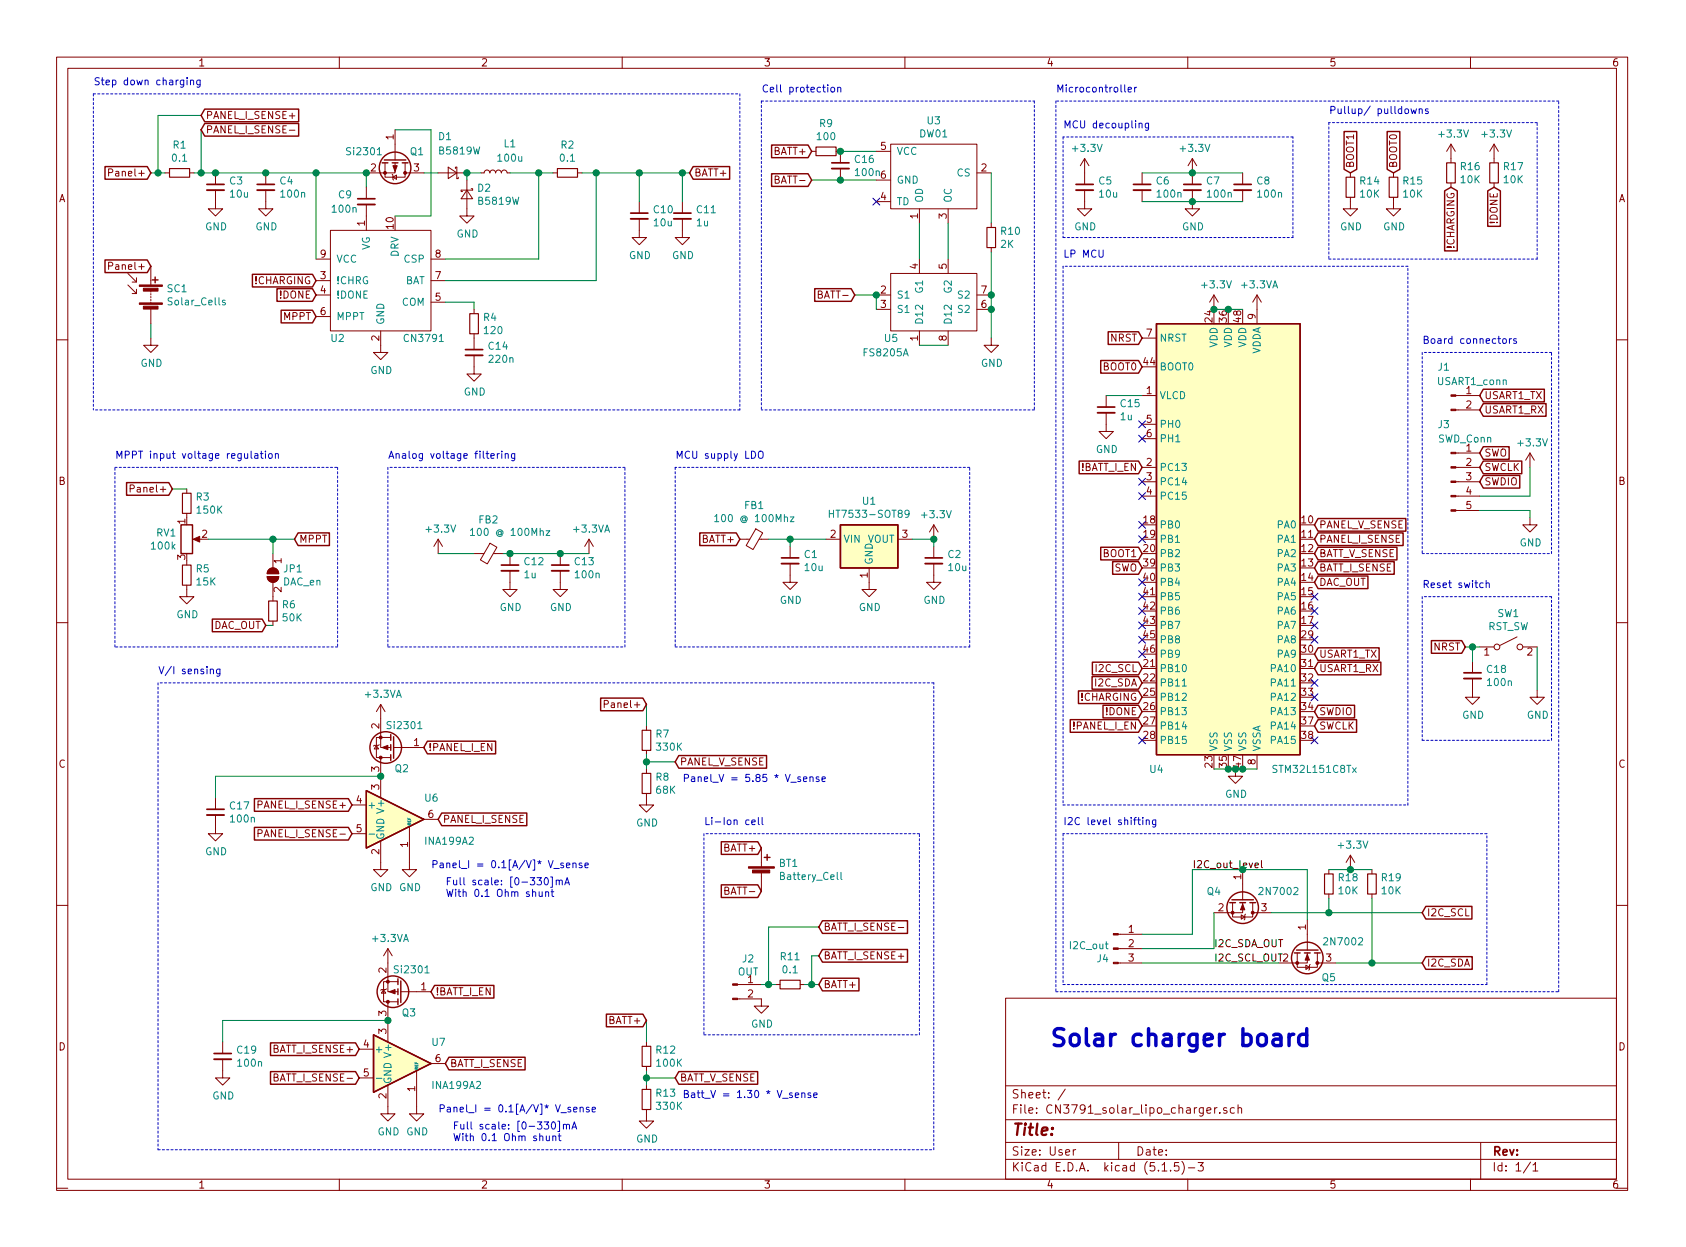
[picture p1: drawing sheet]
<svg xmlns="http://www.w3.org/2000/svg" width="298mm" height="220mm" viewBox="0 0 298 220" stroke-linecap="round" stroke-linejoin="round" font-family="sans-serif">
<g fill="none" stroke="#840000" stroke-width=".18">
<path d="M10 10.1h277.8v200.4h-277.8zM12 12.1h273.8v196.4h-273.8zM60 10.1v2M110 10.1v2M160 10.1v2M210 10.1v2M260 10.1v2M19.2 30.5h.6l.1-.2v-.3l-.2-.1h-.5v1.2M29.2 30.6h.8M33.5 30.6h.8M38.1 33.6v3.3h1.3l-1.3 1.3-1.3-1.3h1.3M38.1 30.6v2"/>
<path d="M47 33.6v3.3h1.3l-1.3 1.3-1.3-1.3h1.3M47 30.6v2M51.2 23h.9M64.8 33.1v2M64.8 36.2v4.5M68.1 28.8v2.5h3.5v-2.5M69.3 30.8l.2 .2v.7l.1 .1M69.5 31.3l.6-.3v.7zM69.8 28.8v1.8h-5M69.8 23v5.3M71.6 30.6h3.3M77.5 30.6h5"/>
<path d="M79.2 29.6l1.6 1-1.6 1zM80.5 29.8v-.2h.3v2h.2v-.3M82.5 33.6l1.1 1.5h-2.1zM82.5 31.8v6.4h1.3l-1.3 1.3-1.2-1.3h1.2M83.3 33.4h.3v.2h-2.1v.3h.3M85.1 30.6h.5l.1-.4 .3-.1 .4 .1 .2 .4 .1-.4 .3-.1 .5 .1 .1 .4 .2-.4 .2-.1 .5 .1 .1 .4 .2-.4 .3-.1 .4 .1 .2 .4h.5M97.8 30.6h.8M102.1 30.6h.8M113 38.7v3.3h1.3l-1.3 1.3-1.2-1.3h1.2M113 35.7v2M120.6 38.7v3.3h1.3l-1.3 1.3-1.2-1.3h1.2M120.6 35.7v2"/>
<path d="M143.5 26.8h.8M147.8 26.8h.8v2M148.6 29.8v2M154.9 26.8h2.6M154.9 35.7h2.6M154.9 31.8h2.6M157.5 25.5h15.2v11.4h-15.2zM162.6 36.9v2.6M167.6 36.9v2.6M172.7 30.6h2.6M175.3 39.5v.7M191.8 33.6v3.3h1.2l-1.2 1.3-1.3-1.3h1.3"/>
<path d="M191.8 28l-.8 1.3M191.8 28v4.6M191.8 28l.7 1.3M201.9 30.6v2M201.9 33.6v2.1M210.8 33.6v3.3h1.3l-1.3 1.3-1.3-1.3h1.3M210.8 28l-.7 1.3M210.8 28v4.6M210.8 28l.8 1.3M219.7 30.6v2M219.7 33.6v2.1M238.8 34.9v2h1.2l-1.2 1.3-1.3-1.3h1.3"/>
<path d="M238.8 30.6v.7M246.4 34.9v2h1.2l-1.2 1.3-1.3-1.3h1.3M246.4 30.6v.7M256.5 25.5v3.3M256.5 32.3v.8M256.5 25.5l-.7 1.3M256.5 25.5l.8 1.3M264.2 25.5v3.3M264.2 32.3v.8M264.2 25.5l-.8 1.3M264.2 25.5l.7 1.3M19.2 47h.6l.1-.2v-.3l-.2-.1h-.5v1.2"/>
<path d="M22.6 50.4l1.5 1.5M22.6 48.4l1.5 1.5M24.1 51.1v.8h-.7M24.1 49.1v.8h-.7M26.7 59.8v1.3h1.2l-1.2 1.2-1.3-1.2h1.3M26.7 47.1v3.3M26.7 51.4v.3M26.7 51.9v.3M26.7 52.4v.3M26.7 52.9v.3M26.7 53.4v.3M26.7 54.7v2.5"/>
<path d="M55.9 49.6h2.5M55.9 52.2h2.5M55.9 56h2.5M55.9 45.8h2.5M58.4 40.7h17.8v17.8h-17.8zM67.3 58.5v3.8h1.3l-1.3 1.3-1.3-1.3h1.3M76.2 49.6h2.5M76.2 53.4h2.5M76.2 45.8h2.5M83.8 54.7v.8M83.8 59v2.8M154.9 52.2h2.6"/>
<path d="M154.9 54.7h2.6M157.5 48.4h15.2v10.1h-15.2zM162.6 45.8v2.6M162.6 58.5v2.6M167.6 45.8v2.6M167.6 58.5v2.6M172.7 52.2h2.6M172.7 54.7h2.6M175.3 59.8v1.3h1.2l-1.2 1.2-1.3-1.2h1.3M175.3 43.8v.7M201.9 59.8h2.6M214.6 52.2l-.7 1.2"/>
<path d="M214.6 52.2v2.5M214.6 52.2l.8 1.2M222.2 52.2l-.7 1.2M222.2 52.2v5M222.2 52.2l.8 1.2M10 60.1h2M83.8 62.8v3.3h1.3l-1.3 1.3-1.3-1.3h1.3M195.6 73v3.3h1.2l-1.2 1.3-1.3-1.3h1.3M195.6 69.9v2.1M201.9 69.9h2.6M201.9 75h2.6M201.9 77.6h2.6"/>
<path d="M257.4 72.5h4.2M257.4 69.9h4.2M285.8 60.1h2M23 86.4l.6-.1 .1-.1v-.3l-.2-.2h-.5v1.3M33 86.5v.7M33 90.8v.7M33 99.2v.7M34.5 95.3h1.1M48.3 97.9v2.5M77.5 95.3l-.8 1.3M77.5 95.3v2.6M77.5 95.3l.7 1.3"/>
<path d="M83.8 97.9h1.8M86.6 96.1l1.3 .7-1.7 2.9-1.3-.7zM87.2 97.9h1.7M90.2 97.9v2M99.1 97.9v2M104.1 95.3l-.7 1.3M104.1 95.3v2.6M104.1 95.3l.8 1.3M130.8 95.3h1.8M133.6 93.5l1.2 .7-1.7 3-1.2-.7zM134.2 95.3h1.7M139.7 99.7v3.3h1.3l-1.3 1.2-1.3-1.2h1.3"/>
<path d="M139.7 96.6v2M146 95.3h2.6M158.7 95.3h2.6M165.1 99.7v3.3h1.3l-1.3 1.2-1.3-1.2h1.3M165.1 92.8v2.5M165.1 96.6v2M165.1 92.8l-.8 1.3M165.1 92.8l.8 1.3M201.9 87.7h2.6M201.9 85.2h2.6M201.9 82.6h2.6M257.4 90.3h4.2"/>
<path d="M257.4 87.7h4.2M257.4 85.2h4.2M257.4 82.6h4.2M257.4 80.1h4.2M270.5 91.5v1.3h1.3l-1.3 1.3-1.3-1.3h1.3M270.5 80.1l-.8 1.3M270.5 80.1v2.5M270.5 80.1l.8 1.3M10 110.1h2M33 103.5v2h1.3l-1.3 1.3-1.3-1.3h1.3M47.2 101.9h2.1a1.02 1.02 0 0 1-1 1.1 1.02 1.02 0 0 1-1.1-1.1zM47.5 100.8a1.02 1.02 0 0 1 1.1-.3 1.02 1.02 0 0 1 .7 .9h-2.1z"/>
<path d="M48.3 103v3.3M48.3 109.8v.8M90.2 100.9v3.3h1.2l-1.2 1.3-1.3-1.3h1.3M99.1 100.9v3.3h1.2l-1.2 1.3-1.3-1.3h1.3M153.7 100.4v3.8h1.2l-1.2 1.3-1.3-1.3h1.3M260.3 120v3.3h1.3l-1.3 1.3-1.2-1.3h1.2M260.3 116.9v2.1M261.6 114.4h2.6M268.2 112.6l-3 1.5M269.2 114.4h2.6M285.8 110.1h2M66.5 131.8l.4 .6h-.7z"/>
<path d="M67.1 131.7l-.2 .1h-.7l-.2 .1M67.3 124.6v7.6h1.8M67.3 133.9v7.2M67.3 124.6l-.8 1.2M67.3 124.6l.8 1.2M69.1 130.4h-2.6v3.5h2.6M69.6 132.2h5.3M106.8 124.5l.6-.1 .2-.1-.1-.3-.2-.2h-.5v1.3M114.3 128.4v.7M114.3 132.7v.7M114.3 136v.7M218.4 136v1.3h1.3l-1.3 1.2-1.2-1.2h1.2"/>
<path d="M222.2 133.4v2.6M271.8 122v1.3h1.2l-1.2 1.3-1.3-1.3h1.3M38.1 144.1v3.3h1.3l-1.3 1.3-1.3-1.3h1.3M38.1 141.1v2M45.6 147.4l.7-.1v-.5l-.2-.1h-.5v1.3M62.2 142.3h2.6M62.2 147.4h2.6M67.3 148.7v5.1h1.3l-1.3 1.2-1.3-1.2h1.3M72.4 146.1v7.7h1.3l-1.3 1.2-1.3-1.2h1.3M74.9 144.9h2.6M114.3 140.3v2h1.3l-1.3 1.3-1.3-1.3h1.3M134.6 150v3.3"/>
<path d="M134.6 154.3v3.3M217.9 159.6v2.5h3.6v-2.5M219.7 159.6v1.8h-5.1M219.7 153.8v5.3M234.9 153.8v.7M234.9 158.1v.7M238.8 151.2v2.6M238.8 151.2l-.8 1.3M238.8 151.2l.7 1.3M242.6 153.8v.7M242.6 158.1v.7M10 160.1h2"/>
<path d="M67.8 175l.4 .6h-.8zM68.3 174.8l-.1 .2h-.8l-.1 .1M68.6 167.7v7.7h1.8M68.6 177.1v7.1M68.6 167.7l-.8 1.3M68.6 167.7l.7 1.3M70.4 173.6h-2.6v3.5h2.6M70.9 175.4h5.3M130.4 176.6h4.2v1.3h1.3l-1.3 1.3-1.3-1.3h1.3M130.4 174.1h4.2M137.2 174.1h.7M141.5 174.1h.7"/>
<path d="M158.8 164h1M177.8 176.5h108v32h-108zM197.7 170.3h4.2M197.7 167.7h4.2M197.7 165.2h4.2M219.5 161.8l.6 .3-.6 .4zM220.2 161.6l-.1 .2v.7l-.1 .2M221.5 161.4h3.3M229.4 168.5v2.5h3.5v-2.5M230.9 170.7l.6 .3-.6 .4zM231.1 168.5v1.8h-5M231.1 162.7v5.3"/>
<path d="M231.6 170.5l-.1 .2v.7l-.1 .1M232.9 170.3h3.3M285.8 160.1h2M39.4 187.3v3.3h1.2l-1.2 1.3-1.3-1.3h1.3M39.4 184.2v2.1M63.5 185.5h2.5M63.5 190.6h2.5M68.6 191.9v5h1.2l-1.2 1.3-1.3-1.3h1.3M73.7 189.3v7.6h1.2l-1.2 1.3-1.3-1.3h1.3M76.2 188.1h2.5M114.3 196.2v2h1.3l-1.3 1.3-1.3-1.3h1.3M114.3 184.2v.8"/>
<path d="M114.3 188.6v.7M114.3 191.9v.7M177.8 198h108M177.8 192h108M188.3 192.6l-1.2 1.9M213.4 196.4l.7-.2-.1-.3-.4-.1-.2 .3 .1 .7h.5M214.8 195.8v1M215.2 195.8l-.3 .1-.1 .2M215.7 196.7v.1M216.9 195.9l-.4-.1-.2 .3 .1 .2 .5 .1v.4h-.6M218.2 195.9l-.4-.1-.3 .3 .1 .6 .2 .1h.4M218.9 196l.2-.2 .4 .1v.9"/>
<path d="M218.9 195.3v1.5M10 210.1h2M60 208.5v2M110 208.5v2M160 208.5v2M177.8 205h108M177.8 202h108M189.8 203.3v1M190.2 203.3l-.4 .2M197.8 202v3M205.5 207h.8M207 206.9v.1"/>
<path d="M208.4 205.6h-.7l-.1 .7 .2-.2 .5 .1 .2 .2-.1 .5-.2 .1-.6-.1M209 205.3a1.71 1.71 0 0 1 0 2.3M210 208.5v2M210.1 206.5h1.2M211.8 205.6h1l-.6 .5 .5 .2v.6l-.2 .1-.7-.1M260 208.5v2M261.8 202v6.5M270.6 205.5l-1.3 1.9M271 206l.5-.4v1.4M271 207h.9M285.8 210.1h2"/>
<circle cx="264.7" cy="114.4" r=".51"/>
<circle cx="268.7" cy="114.4" r=".51"/>
</g>
<g fill="none" stroke="#840000" stroke-width=".33">
<path d="M36.6 33.6h3M45.5 33.6h3M63.2 36.2h3.1M111.5 38.7h3.1M119.1 38.7h3.1M147.1 29.8h3M190.2 33.6h3.1M200.4 33.6h3.1M209.3 33.6h3M218.2 33.6h3M82.3 62.8h3M194.1 73h3"/>
<path d="M138.2 99.7h3M163.6 99.7h3M88.6 100.9h3.1M97.5 100.9h3.1M258.8 120h3.1M36.6 144.1h3M37.8 187.3h3.1"/>
</g>
<g fill="none" stroke="#840000" stroke-width=".3">
<path d="M36.6 32.6h3M45.5 32.6h3M63.2 35.1h3.1M111.5 37.7h3.1M119.1 37.7h3.1M147.1 28.8h3M190.2 32.6h3.1M200.4 32.6h3.1M209.3 32.6h3M218.2 32.6h3M82.3 61.8h3M194.1 72h3"/>
<path d="M88.6 99.9h3.1M97.5 99.9h3.1M138.2 98.6h3M163.6 98.6h3M258.8 119h3.1M36.6 143.1h3M37.8 186.3h3.1"/>
</g>
<g fill="none" stroke="#840000" stroke-width=".2">
<path d="M30 29.8h3.5v1.5h-3.5zM98.6 29.8h3.5v1.5h-3.5zM144.3 26h3.5v1.5h-3.5zM238 31.3h1.5v3.6h-1.5zM245.6 31.3h1.5v3.6h-1.5zM255.8 28.8h1.5v3.5h-1.5zM263.4 28.8h1.5v3.5h-1.5zM83.1 55.5h1.5v3.5h-1.5zM174.5 40.2h1.5v3.6h-1.5zM32.3 99.9h1.5v3.6h-1.5zM32.3 87.2h1.5v3.6h-1.5zM47.5 106.3h1.5v3.5h-1.5z"/>
<path d="M113.5 129.1h1.6v3.6h-1.6zM113.5 136.7h1.6v3.6h-1.6zM234.2 154.5h1.5v3.6h-1.5zM241.8 154.5h1.5v3.6h-1.5zM137.9 173.3h3.6v1.5h-3.6zM113.5 185h1.6v3.6h-1.6zM113.5 192.6h1.6v3.6h-1.6z"/>
</g>
<g fill="#840000" stroke="#840000" stroke-width=".18">
<path d="M47.5 100.8a1.02 1.02 0 0 1 1.1-.3 1.02 1.02 0 0 1 .7 .9h-2.1z"/>
<path d="M47.2 101.9h2.1a1.02 1.02 0 0 1-1 1.1 1.02 1.02 0 0 1-1.1-1.1z"/>
<path d="M256.5 90.1h.9v.3h-.9z"/>
<path d="M256.5 87.6h.9v.2h-.9z"/>
<path d="M256.5 85.1h.9v.2h-.9z"/>
<path d="M256.5 82.5h.9v.3h-.9z"/>
<path d="M256.5 80h.9v.2h-.9z"/>
<path d="M256.5 72.4h.9v.2h-.9z"/>
<path d="M256.5 69.8h.9v.3h-.9z"/>
<path d="M68.8 175.4l1-.4v.7z"/>
<path d="M67.6 132.2l1-.4v.8z"/>
<path d="M129.5 176.5h.9v.2h-.9z"/>
<path d="M129.5 174h.9v.2h-.9z"/>
<path d="M196.8 170.1h.9v.3h-.9z"/>
<path d="M196.8 167.6h.9v.3h-.9z"/>
<path d="M196.8 165.1h.9v.2h-.9z"/>
<path d="M219.7 159.9l.4 1h-.8z"/>
<path d="M231.1 168.7l.4 1.1h-.7z"/>
<path d="M34.2 95.3l1.1-.5v1z"/>
<path d="M69.5 29.3h.7l-.4 1z"/>
<path d="M24.6 53.6h4.1v.2h-4.1z"/>
<path d="M24.6 50.4h4.1v.2h-4.1z"/>
<path d="M25.3 54.1h2.6v.5h-2.6z"/>
<path d="M25.3 51h2.6v.5h-2.6z"/>
<path d="M132.3 153.3h4.6v.2h-4.6z"/>
<path d="M133 153.8h3.1v.5h-3.1z"/>
<circle cx="68.6" cy="173.6" r=".25"/>
<circle cx="68.6" cy="177.1" r=".25"/>
<circle cx="67.3" cy="130.4" r=".25"/>
<circle cx="67.3" cy="133.9" r=".25"/>
<circle cx="217.9" cy="161.4" r=".25"/>
<circle cx="221.5" cy="161.4" r=".25"/>
<circle cx="229.4" cy="170.3" r=".25"/>
<circle cx="232.9" cy="170.3" r=".25"/>
<circle cx="68.1" cy="30.6" r=".25"/>
<circle cx="71.6" cy="30.6" r=".25"/>
</g>
<g fill="none" stroke="#008484" stroke-width=".18">
<path d="M66.7 27.4h.7M39.8 53.1h-.3l-.2 .2 .1 .1 .4 .2v.3h-.5M83.2 93.8l.3-.4v1.3M83.2 94.7h.7M96.5 93.8h.7l-.7 .9h.7M126.4 91.3l.3-.3v1.2M126.4 92.2h.7M139.7 91.4h.7l-.7 .8h.7M146.6 90.2v1.3M146.6 90.8h.8M160.7 90.8l-.2 .2-.4-.1-.1-.1v-.3l.2-.3h.3l.2 .3a.97 .97 0 0 1-.2 .9l-.4 .1M73.9 128.8h.7"/>
<path d="M209 121.3h.8M65.3 147.5h.9M148.7 154.2v1.1l.2 .2M75.1 172h.8M66.5 190.7h1"/>
</g>
<g fill="none" stroke="#840000" stroke-width=".25">
<path d="M36.2 19.3h16.6v2.2h-16.6l-.6-1.1zM18.6 29.5h7.4l.7 1.1-.7 1.1h-7.4zM36.2 21.8h16.6v2.3h-16.6l-.6-1.1zM67.6 28.8h1M67.9 28.3h3.9M69.3 28.8h1.1M71.1 28.8h1M122.6 29.5h6.4v2.2h-6.4l-.7-1.1zM136.4 30.7h6.5l.6 1.1-.6 1.2h-6.5zM136.4 25.6h6.5l.6 1.2-.6 1.1h-6.5zM237.6 23.3h2.3v6.6l-1.1 .7-1.2-.7zM245.3 23.3h2.2v6.6l-1.1 .7-1.1-.7z"/>
<path d="M255.4 33.7l1.1-.6 1.2 .6v10.7h-2.3zM263 33.7l1.2-.6 1.1 .6v6.3h-2.3zM18.6 46h7.4l.7 1.1-.7 1.1h-7.4zM26.9 49.5h1M27.4 49v1M44.6 48.5h10.6l.7 1.1-.7 1.1h-10.6zM49 51h6.2l.7 1.2-.7 1.1h-6.2zM49.7 54.9h5.5l.7 1.1-.7 1.1h-5.5zM144 51h6.5l.6 1.2-.6 1.1h-6.5zM195.9 58.7h5.4l.6 1.1-.6 1.1h-5.4zM204.5 57.2h25.4v76.2h-25.4zM194.6 63.7h6.7l.6 1.2-.6 1.1h-6.7z"/>
<path d="M262.3 79h4.5v2.2h-4.5l-.7-1.1zM262.3 68.8h10.7v2.3h-10.7l-.7-1.2zM262.3 71.4h11.1v2.2h-11.1l-.7-1.1zM22.4 85.3h7.4l.7 1.2-.7 1.1h-7.4zM32 92.8h2v5.1h-2zM52.7 94.2h5.5v2.3h-5.5l-.6-1.2zM123.7 94.2h6.5l.6 1.1-.6 1.2h-6.5zM148.6 92.8h10.1v7.6h-10.1zM190.8 81.5h10.5l.6 1.1-.6 1.2h-10.5zM194.6 96.8h6.7l.6 1.1-.6 1.1h-6.7zM196.7 99.3h4.6l.6 1.1-.6 1.1h-4.6zM233 91.7h15.6v2.2h-15.6l-.6-1.1z"/>
<path d="M233 94.2h15.1v2.3h-15.1l-.6-1.2zM233 96.8h14v2.2h-14l-.6-1.1zM233 99.3h13.5v2.2h-13.5l-.6-1.1zM262.3 84.1h6.4v2.2h-6.4l-.7-1.1zM262.3 81.5h6.8v2.3h-6.8l-.7-1.2zM37.5 109.5h8.9l.6 1.1-.6 1.1h-8.9zM193.1 119.6h8.2l.6 1.1-.6 1.2h-8.2zM193.1 117.1h8.2l.6 1.1-.6 1.1h-8.2zM233 101.8h8.9v2.3h-8.9l-.6-1.1zM233 117.1h11.1v2.2h-11.1l-.6-1.1zM233 114.5h10.8v2.3h-10.8l-.6-1.1zM253.1 113.3h5.3l.7 1.1-.7 1.1h-5.3z"/>
<path d="M64.8 139.8l10.1 5.1-10.1 5.1zM69.1 129.9v1M69.1 131.7v1M69.1 133.4v1.1M69.6 130.3v3.8M75.6 131.1h12v2.2h-12l-.7-1.1zM106.2 123.4h7.5l.6 1.2-.6 1.1h-7.5zM120 133.6h15.5v2.2h-15.5l-.6-1.1zM189.2 127.2h12.1l.6 1.2-.6 1.1h-12.1zM190.7 122.2h10.6l.6 1.1-.6 1.1h-10.6zM195 124.7h6.3l.6 1.1-.6 1.1h-6.3zM233 124.7h6.5v2.2h-6.5l-.6-1.1z"/>
<path d="M233 127.2h6.9v2.3h-6.9l-.6-1.1zM45 141.2h16.6l.6 1.1-.6 1.1h-16.6zM45 146.3h16.6l.6 1.1-.6 1.1h-16.6zM78.1 143.8h15v2.2h-15l-.6-1.1zM127.5 156.5h6.5l.6 1.1-.6 1.1h-6.5zM127.5 148.8h6.5l.6 1.2-.6 1.1h-6.5zM135.1 151.6h1M135.6 151.1v1M217.4 159.6h1M217.8 159.1h3.8M219.2 159.6h1M221 159.6h1"/>
<path d="M70.4 173.1v1M70.4 174.8v1.1M70.4 176.6v1M70.9 173.4v3.9M76.8 174.2h10.5v2.3h-10.5l-.6-1.1zM107.2 179.3h6.5l.6 1.1-.6 1.1h-6.5zM145.4 162.8h15.1v2.2h-15.1l-.6-1.1zM145.4 167.9h15.1v2.2h-15.1l-.6-1.1zM145.4 173h6.5v2.2h-6.5l-.6-1.1zM228.9 168.5h1M229.2 168h3.8M230.6 168.5h1"/>
<path d="M232.4 168.5h1M252.1 169.2h8.2v2.2h-8.2l-.6-1.1zM252.1 160.3h8.1v2.2h-8.1l-.6-1.1zM47.8 184.4h15.1l.6 1.1-.6 1.1h-15.1zM47.8 189.5h15.1l.6 1.1-.6 1.1h-15.1zM66 183l10.2 5.1-10.2 5zM79.4 186.9h13.4v2.3h-13.4l-.7-1.1zM120 189.5h14v2.2h-14l-.6-1.1z"/>
<circle cx="69.8" cy="29.7" r="2.79"/>
<circle cx="68.2" cy="132.2" r="2.79"/>
<circle cx="69.5" cy="175.3" r="2.79"/>
<circle cx="219.7" cy="160.5" r="2.79"/>
<circle cx="231.1" cy="169.4" r="2.79"/>
</g>
<g fill="#ffffc2" stroke="#ffffc2" stroke-width=".18">
<path d="M64.8 139.8l10.1 5.1-10.1 5.1z"/>
<path d="M66 183l10.2 5.1-10.2 5z"/>
<path d="M204.5 57.2h25.4v76.2h-25.4z"/>
<path d="M148.6 92.8h10.1v7.6h-10.1z"/>
</g>
<g fill="none" stroke="#0000c2" stroke-width=".18" stroke-dasharray=".4 .4">
<path d="M16.5 16.6v55.9M16.5 16.6h114.3M130.8 16.6v55.9M134.6 17.9h48.3M134.6 17.9v54.6M182.9 17.9v54.6M186.7 17.9v157.5M275.6 17.9h-88.9M188 24.2v17.8M228.6 24.2h-40.6M234.9 21.7v24.1M271.8 21.7h-36.9"/>
<path d="M188 42h40.6M188 47.1v95.2M228.6 42v-17.8M234.9 45.8h36.9M248.9 47.1h-60.9M271.8 45.8v-24.1M130.8 72.5h-114.3M182.9 72.5h-48.3M251.5 62.3v35.6M274.3 62.3h-22.8M20.3 82.6h39.4M59.7 82.6v31.8"/>
<path d="M68.6 82.6v31.8M110.5 82.6h-41.9M119.4 82.6v31.8M171.4 82.6h-52M251.5 97.9h22.8M274.3 97.9v-35.6M20.3 114.4v-31.8M59.7 114.4h-39.4M68.6 114.4h41.9M110.5 114.4v-31.8M119.4 114.4h52M171.4 114.4v-31.8"/>
<path d="M251.5 105.5v25.4M274.3 105.5h-22.8M27.9 120.7v82.6M165.1 120.7h-137.2M251.5 130.9h22.8M274.3 130.9v-25.4M124.5 147.4v35.6M162.6 147.4h-38.1M188 147.4v26.7M188 142.3h60.9M248.9 142.3v-95.2M262.9 147.4h-74.9"/>
<path d="M186.7 175.4h88.9M188 174.1h74.9M262.9 174.1v-26.7M275.6 175.4v-157.5M124.5 183h38.1M162.6 183v-35.6M27.9 203.3h137.2M165.1 203.3v-82.6"/>
</g>
<g fill="none" stroke="#008400" stroke-width=".18">
<path d="M26.7 30.6h2.5M34.3 30.6h30.5v2.5M35.6 20.4h-7.7v10.2M35.6 23v7.6M55.9 30.6v15.2M69.8 23h6.4v15.2h-6.4M74.9 30.6h2.6M85.1 30.6h-2.6v1.2M90.2 30.6h7.6M95.2 30.6v15.2h-16.5M102.9 30.6h19M105.4 30.6v19h-26.7"/>
<path d="M113 30.6v5.1M120.6 30.6v5.1M143.5 31.8h11.4M148.6 26.8h6.3M162.6 39.5v6.3M167.6 39.5v6.3M175.3 30.6v8.9M201.9 30.6h17.8M201.9 35.7h17.8M26.7 57.2v2.6M78.7 53.4h5.1v1.3M151.1 52.2h3.8v2.5"/>
<path d="M175.3 44.5v15.3M214.6 54.7h5.1M162.6 61.1h5M195.6 69.9h6.3M30.5 86.5h2.5M36.8 95.3h15.3M48.3 95.3v2.6M77.5 97.9h6.3M88.9 97.9h15.2M135.9 95.3h10.1M139.7 95.3v1.3M161.3 95.3h3.8v1.3"/>
<path d="M261.6 90.3h8.9v1.2M270.5 82.6v5.1h-8.9M47 110.6h1.3M259.1 114.4h2.5M260.3 114.4v2.5M271.8 114.4v7.6M67.3 137.3h-29.2v3.8M114.3 124.6v3.8M114.3 133.4v2.6M114.3 134.7h5.1M214.6 136h3.8M219.7 136h2.5"/>
<path d="M234.9 153.8h7.7M234.9 158.8v2.6M242.6 158.8v11.5M134.6 174.1h2.6M142.2 174.1h2.6M144.8 163.9h-8.9v10.2M144.8 169h-1.3v5.1M201.9 170.3h24.2M214.6 161.4v6.3h-12.7M224.8 161.4h26.7M231.1 162.7v-8.9h-20.3v11.4h-8.9M236.2 170.3h15.3"/>
<path d="M68.6 180.4h-29.2v3.8M114.3 180.4v3.8M114.3 189.3v2.6M114.3 190.6h5.1"/>
</g>
<path d="M221.9 153l.6-.1-.1-.3h-.3l-.2 .2v.6h.5M223 152.2v1.1l.2 .1" fill="none" stroke="#000" stroke-width=".18"/>
<g fill="none" stroke="#0000c2" stroke-width=".18">
<path d="M33.1 13.7v.2M33.1 14.2v.8M33.7 14.3l.2-.1h.3v.8M33.7 14.2v.8M35.4 14.2l-.1 1.1-.2 .1h-.3M35.4 14.2h-.4l-.2 .2 .1 .5h.5M147 15.5l.3-.1 .3 .3-.2 .5-.3 .1-.2-.3zM148.1 15.6l.2-.2 .3 .1 .1 .8M148.1 15.4v.9M198.9 15v1.1l.1 .2M199.5 15.8l.6-.1-.1-.2-.4-.1-.1 .2v.6h.5M200.6 15.4v.9"/>
<path d="M201 15.4l-.4 .3M249.5 19.2l.2 .9 .3-.6 .2 .6 .2-.9M250.9 19.4l.2-.2 .3 .1 .1 .8M250.9 19.2v.9M252.5 19.3l-.3-.1-.2 .2 .1 .2 .4 .1v.3h-.5M201.4 21.9l.2-.1h.3v.8M203.1 21.8l-.1 1.1-.2 .2-.3-.1M203.1 21.8h-.4l-.2 .2 .1 .6h.5M265.8 59.9h.3l.2 .2-.1 .6h-.3l-.2-.1zM266.9 59.9v.8M267.3 59.9l-.4 .2M268.1 59.9h-.3l-.2 .2 .1 .1 .4 .2v.3h-.5"/>
<path d="M44.4 79.8v1.1l.2 .1M46.2 79.8v1.1l.3 .1M46.9 79.8v.1M88.7 79.8v.1M134.1 79.9a.45 .45 0 0 1 .8 0 .88 .88 0 0 1-.3 1.1h-.3a1.07 1.07 0 0 1-.2-1.1zM45.1 80.3h.4l.1 .7M45.6 80.5l-.4 .1-.2 .1 .1 .3h.5M46 80.2h.5M46.9 80.2v.8M47.6 80.3l.3-.1 .2 .1-.1 .7h-.3l-.2-.2zM48.7 80.3l.2-.1 .3 .1v.7M48.7 80.2v.8"/>
<path d="M86.8 80.6l.6-.1-.1-.2-.3-.1-.2 .2v.6h.5M87.9 80.2v.8M88.3 80.2l-.4 .2M88.7 80.2v.8M89.3 80.3l.2-.1 .3 .1 .1 .7M89.3 80.2v.8M91 80.2v1.1l-.2 .2-.3-.1M91 80.3l-.3-.1-.3 .2 .1 .6h.5M37.2 118.4l.2-.1 .3 .1v.7M38.9 118.3l-.1 1.1-.1 .2-.3-.1M38.9 118.4l-.4-.1-.2 .2 .1 .6h.5M262.2 103.1h-.3l-.3 .2 .1 .5h.5"/>
<path d="M262.8 103.2l.2-.1h.2l.1 .8M262.8 102.6v1.3M142.1 137.8l.6-.1-.1-.3h-.4l-.1 .1v.6h.5M143.2 137.5l.2-.1h.3l.1 .8M143.2 137.4v.8M144.8 137.4h-.3l-.2 .1v.2l.5 .1v.3h-.5M145.3 137.8l.6-.1v-.3h-.4l-.2 .1 .1 .6h.5M95.3 157.7l.1 .8h.3l.2-.1M95.9 157.7v.8M96.3 155.3l.2-.1a.67 .67 0 0 1 .5 .6 .67 .67 0 0 1-.5 .7l-.3-.5zM96.5 157.8l.1-.1h.4v.8M96.5 157.7v.8"/>
<path d="M97.4 155.1h.3v1.8h-.3M97.4 157.7h.5M97.6 157.2v1.1l.3 .2M98.3 155.7l.2-.1 .3 .1 .1 .8M98.3 155.6v.9M98.9 155.8l.2-.2 .3 .1v.8M99.6 152.6h-.3l-.2 .2 .1 .1 .4 .2v.3h-.5M99.8 156.5l.5-1.3 .4 1.3M100 156.1h.6M100.2 153l.6-.1-.1-.3h-.4l-.1 .2v.6h.5M101.3 152.7l.2-.1h.3l.1 .8M101.3 152.6v.8"/>
<path d="M102.9 152.6h-.3l-.2 .2v.1l.5 .2v.3h-.5M103.4 153l.6-.1v-.3h-.4l-.2 .2 .1 .6h.5M132.9 145.4l.6-.1v-.3h-.4l-.2 .1 .1 .7h.5M134.1 144.5v1.1l.2 .2M134.7 144.5v1.1l.2 .2M201.1 145h.5M201.3 144.5v1.1l.3 .2M202.1 144.5v.2M202.1 145v.8M202.7 145.1l.1-.1h.3l.1 .8M202.7 145v.8M204.3 145v1.1l-.2 .1h-.3"/>
<path d="M204.3 145h-.3l-.2 .2 .1 .6h.4M97.6 198.5l.2-.1a.67 .67 0 0 1 .4 .6 .67 .67 0 0 1-.4 .6l-.3-.4zM98.6 198.2h.3v1.9h-.3M99.6 198.9l.2-.1h.3l.1 .8M99.6 198.8v.8M100.2 199l.1-.2h.3l.1 .8M100.9 195.8h-.3l-.2 .1 .1 .2 .4 .2v.3h-.5M101.1 199.6l.4-1.2 .5 1.2M101.2 199.3h.7M101.4 196.2l.6-.1v-.3h-.4l-.2 .1 .1 .7h.5M102.6 195.9l.1-.1h.3l.1 .8M102.6 195.8v.8"/>
<path d="M104.1 195.8h-.3l-.1 .1v.2l.4 .2v.3h-.4M104.7 196.2l.6-.1-.1-.3h-.3l-.2 .1v.7h.5M140.6 193.6l.6-.1-.1-.2-.3-.1-.2 .2 .1 .6h.4M141.8 193.4l.1-.2 .3 .1 .1 .8M141.8 193.2v.9M143.3 193.3l-.3-.1-.2 .2 .1 .2 .4 .1v.3h-.5M143.9 193.6l.6-.1-.1-.2-.3-.1-.2 .2v.6h.5M96.6 200.9v.7l.4 .1 .1-.1M97.1 200.9v.8M97.7 201l.2-.1h.3l.1 .8M97.7 200.9v.8M98.7 200.9h.5"/>
<path d="M98.9 200.4v1.1l.3 .2"/>
</g>
<path d="M225.2 183l.3-.1h.6l.2 .1 .2 .3v1.6M226.5 183.6l-.3 .1h-.7a.59 .59 0 0 0-.5 .6 .59 .59 0 0 0 .5 .6h.7l.3-.2M227.9 182.9v2M228.8 182.9a.77 .77 0 0 0-.9 .6M231 183l-.2-.1h-.6l-.3 .1-.3 .5v.8l.3 .4 .3 .2h.6l.2-.2M231 181.9v3" fill="none" stroke="#0000c2" stroke-width=".61"/>
<g fill="#008400" stroke="#008400" stroke-width=".25">
<circle cx="48.3" cy="95.3" r=".51"/>
<circle cx="105.4" cy="30.6" r=".51"/>
<circle cx="55.9" cy="30.6" r=".51"/>
<circle cx="148.6" cy="26.8" r=".51"/>
<circle cx="90.2" cy="97.9" r=".51"/>
<circle cx="219.7" cy="136" r=".51"/>
<circle cx="82.6" cy="30.6" r=".51"/>
<circle cx="218.4" cy="136" r=".51"/>
<circle cx="217.2" cy="136" r=".51"/>
<circle cx="27.9" cy="30.6" r=".51"/>
<circle cx="38.1" cy="30.6" r=".51"/>
<circle cx="99.1" cy="97.9" r=".51"/>
<circle cx="148.6" cy="31.8" r=".51"/>
<circle cx="113" cy="30.6" r=".51"/>
<circle cx="175.3" cy="54.7" r=".51"/>
<circle cx="143.5" cy="174.1" r=".51"/>
<circle cx="135.9" cy="174.1" r=".51"/>
<circle cx="175.3" cy="52.2" r=".51"/>
<circle cx="114.3" cy="190.6" r=".51"/>
<circle cx="165.1" cy="95.3" r=".51"/>
<circle cx="139.7" cy="95.3" r=".51"/>
<circle cx="238.8" cy="153.8" r=".51"/>
<circle cx="260.3" cy="114.4" r=".51"/>
<circle cx="214.6" cy="54.7" r=".51"/>
<circle cx="235" cy="161.4" r=".51"/>
<circle cx="242.6" cy="170.3" r=".51"/>
<circle cx="35.6" cy="30.6" r=".51"/>
<circle cx="154.9" cy="52.2" r=".51"/>
<circle cx="64.8" cy="30.6" r=".51"/>
<circle cx="217.2" cy="54.7" r=".51"/>
<circle cx="68.6" cy="180.4" r=".51"/>
<circle cx="120.7" cy="30.6" r=".51"/>
<circle cx="67.3" cy="137.3" r=".51"/>
<circle cx="95.3" cy="30.6" r=".51"/>
<circle cx="210.8" cy="35.7" r=".51"/>
<circle cx="210.8" cy="30.6" r=".51"/>
<circle cx="114.3" cy="134.7" r=".51"/>
<circle cx="47" cy="30.6" r=".51"/>
</g>
<g fill="none" stroke="#000084" stroke-width=".18">
<path d="M154.3 35l1.2 1.3M155.5 35l-1.2 1.3M201.3 74.4l1.2 1.2M201.3 77l1.2 1.2M202.5 74.4l-1.2 1.2M202.5 77l-1.2 1.2M201.3 87.1l1.2 1.2M201.3 84.6l1.2 1.2M201.3 92.2l1.2 1.2M201.3 94.7l1.2 1.2M202.5 87.1l-1.2 1.2M202.5 84.6l-1.2 1.2"/>
<path d="M202.5 92.2l-1.2 1.2M202.5 94.7l-1.2 1.2M201.3 102.4l1.2 1.2M201.3 104.9l1.2 1.2M201.3 107.4l1.2 1.2M201.3 110l1.2 1.2M201.3 112.5l1.2 1.2M201.3 115.1l1.2 1.2M202.5 102.4l-1.2 1.2M202.5 104.9l-1.2 1.2M202.5 107.4l-1.2 1.2M202.5 110l-1.2 1.2"/>
<path d="M202.5 112.5l-1.2 1.2M202.5 115.1l-1.2 1.2M231.8 104.9l1.2 1.2M231.8 112.5l1.2 1.2M231.8 110l1.2 1.2M231.8 107.4l1.2 1.2M233 104.9l-1.2 1.2M233 112.5l-1.2 1.2M233 110l-1.2 1.2M233 107.4l-1.2 1.2M201.3 130.3l1.2 1.2M202.5 130.3l-1.2 1.2"/>
<path d="M231.8 130.3l1.2 1.2M231.8 122.7l1.2 1.2M231.8 120.1l1.2 1.2M233 130.3l-1.2 1.2M233 122.7l-1.2 1.2M233 120.1l-1.2 1.2"/>
</g>
<text font-size="4.2" fill="#0000c2" x="185.4" y="185">Solar charger board</text>
<text font-size="2.8" fill="#840000" x="178.8" y="200.8">Title:</text>
<g font-size="2.1" fill="#840000">
<text x="178.8" y="196.9">File: CN3791_solar_lipo_charger.sch</text>
<text x="178.8" y="194.2">Sheet: /</text>
<text x="178.8" y="207.1">KiCad E.D.A. kicad (5.1.5)-3</text>
<text x="178.8" y="204.3">Size: User</text>
<text x="200.8" y="204.3">Date:</text>
<text x="263.8" y="204.3">Rev:</text>
<text x="263.8" y="207.1">Id: 1/1</text>
</g>
<g font-size="1.8" fill="#840000">
<text x="35" y="11.7">1</text>
<text x="85" y="11.7">2</text>
<text x="135" y="11.7">3</text>
<text x="185" y="11.7">4</text>
<text x="235" y="11.7">5</text>
<text x="285" y="11.7">6</text>
<text x="36.3" y="21">PANEL_I_SENSE+</text>
<text x="36.3" y="23.6">PANEL_I_SENSE-</text>
<text x="69.6" y="24.7" transform="rotate(-90 69.6 24.7)">1</text>
<text x="137" y="27.4">BATT+</text>
<text x="155.7" y="26.5">5</text>
<text x="239.4" y="29.8" transform="rotate(-90 239.4 29.8)">BOOT1</text>
<text x="247" y="29.8" transform="rotate(-90 247 29.8)">BOOT0</text>
<text x="10.4" y="35.7">A</text>
<text x="20.1" y="31.2">Panel+</text>
<text x="65.6" y="30.3">2</text>
<text x="73.2" y="30.3">3</text>
<text x="122.7" y="31.2">BATT+</text>
<text x="137.4" y="32.5">BATT-</text>
<text x="155.7" y="35.4">4</text>
<text x="155.7" y="31.6">6</text>
<text x="173.5" y="30.3">2</text>
<text x="286.2" y="35.7">A</text>
<text x="64.5" y="39.9" transform="rotate(-90 64.5 39.9)">1</text>
<text x="69.6" y="40.4" transform="rotate(-90 69.6 40.4)">10</text>
<text x="162.3" y="38.7" transform="rotate(-90 162.3 38.7)">1</text>
<text x="167.4" y="38.7" transform="rotate(-90 167.4 38.7)">3</text>
<text x="264.8" y="39.6" transform="rotate(-90 264.8 39.6)">!DONE</text>
<text x="20.1" y="47.7">Panel+</text>
<text x="56.7" y="45.6">9</text>
<text x="77" y="45.6">8</text>
<text x="162.3" y="47.6" transform="rotate(-90 162.3 47.6)">4</text>
<text x="167.4" y="47.6" transform="rotate(-90 167.4 47.6)">5</text>
<text x="257.2" y="44.1" transform="rotate(-90 257.2 44.1)">!CHARGING</text>
<text x="44.9" y="50.3">!CHARGING</text>
<text x="49.4" y="52.8">!DONE</text>
<text x="56.7" y="49.4">3</text>
<text x="56.7" y="51.9">4</text>
<text x="77" y="53.2">5</text>
<text x="77" y="49.4">7</text>
<text x="145" y="52.8">BATT-</text>
<text x="155.7" y="51.9">2</text>
<text x="173.5" y="51.9">7</text>
<text x="50.2" y="56.6">MPPT</text>
<text x="56.7" y="55.7">6</text>
<text x="155.7" y="54.4">3</text>
<text x="173.5" y="54.4">6</text>
<text x="202.7" y="59.5">7</text>
<text x="214.4" y="56.9" transform="rotate(-90 214.4 56.9)">24</text>
<text x="216.9" y="56.9" transform="rotate(-90 216.9 56.9)">36</text>
<text x="219.5" y="56.9" transform="rotate(-90 219.5 56.9)">48</text>
<text x="222" y="56.5" transform="rotate(-90 222 56.5)">9</text>
<text x="67.1" y="60.3" transform="rotate(-90 67.1 60.3)">2</text>
<text x="162.3" y="60.3" transform="rotate(-90 162.3 60.3)">1</text>
<text x="167.4" y="60.3" transform="rotate(-90 167.4 60.3)">8</text>
<text x="195" y="65.5">BOOT0</text>
<text x="196.3" y="60.4">NRST</text>
<text x="202.2" y="64.6">44</text>
<text x="202.7" y="69.7">1</text>
<text x="259.2" y="69.7">1</text>
<text x="262.4" y="70.6">USART1_TX</text>
<text x="202.7" y="74.8">5</text>
<text x="202.7" y="77.3">6</text>
<text x="259.2" y="72.2">2</text>
<text x="262.4" y="73.1">USART1_RX</text>
<text x="190.9" y="83.3">!BATT_I_EN</text>
<text x="202.7" y="82.4">2</text>
<text x="259.2" y="79.8">1</text>
<text x="259.2" y="82.4">2</text>
<text x="262.4" y="80.7">SWO</text>
<text x="262.4" y="83.3">SWCLK</text>
<text x="10.4" y="85.7">B</text>
<text x="24" y="87.1">Panel+</text>
<text x="202.7" y="84.9">3</text>
<text x="202.7" y="87.5">4</text>
<text x="259.2" y="84.9">3</text>
<text x="259.2" y="87.5">4</text>
<text x="262.4" y="85.8">SWDIO</text>
<text x="286.2" y="85.7">B</text>
<text x="32.8" y="92.6" transform="rotate(-90 32.8 92.6)">1</text>
<text x="35.7" y="95.1">2</text>
<text x="52.9" y="96">MPPT</text>
<text x="124.3" y="96">BATT+</text>
<text x="146.8" y="95.1">2</text>
<text x="159.5" y="95.1">3</text>
<text x="202.2" y="92.5">18</text>
<text x="202.2" y="95.1">19</text>
<text x="230.2" y="92.5">10</text>
<text x="230.2" y="95.1">11</text>
<text x="233.2" y="93.4">PANEL_V_SENSE</text>
<text x="233.2" y="96">PANEL_I_SENSE</text>
<text x="259.2" y="90">5</text>
<text x="32.8" y="99" transform="rotate(-90 32.8 99)">3</text>
<text x="49.8" y="99.6" transform="rotate(-90 49.8 99.6)">1</text>
<text x="195" y="98.5">BOOT1</text>
<text x="196.9" y="101.1">SWO</text>
<text x="202.2" y="97.6">20</text>
<text x="202.2" y="100.2">39</text>
<text x="230.2" y="97.6">12</text>
<text x="230.2" y="100.2">13</text>
<text x="233.2" y="98.5">BATT_V_SENSE</text>
<text x="233.2" y="101.1">BATT_I_SENSE</text>
<text x="49.8" y="104.7" transform="rotate(-90 49.8 104.7)">2</text>
<text x="153.4" y="102.2" transform="rotate(-90 153.4 102.2)">1</text>
<text x="202.2" y="102.7">40</text>
<text x="202.2" y="105.2">41</text>
<text x="202.2" y="107.8">42</text>
<text x="230.2" y="102.7">14</text>
<text x="230.2" y="105.2">15</text>
<text x="230.2" y="107.8">16</text>
<text x="233.2" y="103.6">DAC_OUT</text>
<text x="37.6" y="111.2">DAC_OUT</text>
<text x="202.2" y="110.3">43</text>
<text x="202.2" y="112.9">45</text>
<text x="230.2" y="110.3">17</text>
<text x="230.2" y="112.9">29</text>
<text x="193.9" y="118.8">I2C_SCL</text>
<text x="202.2" y="117.9">21</text>
<text x="202.2" y="115.4">46</text>
<text x="230.2" y="117.9">31</text>
<text x="230.2" y="115.4">30</text>
<text x="233.2" y="118.8">USART1_RX</text>
<text x="233.2" y="116.3">USART1_TX</text>
<text x="253.5" y="115">NRST</text>
<text x="262.4" y="115.9">1</text>
<text x="270" y="115.9">2</text>
<text x="107.8" y="125.2">Panel+</text>
<text x="190.9" y="123.9">!CHARGING</text>
<text x="193.7" y="121.4">I2C_SDA</text>
<text x="202.2" y="120.5">22</text>
<text x="202.2" y="123">25</text>
<text x="202.2" y="125.6">26</text>
<text x="230.2" y="120.5">32</text>
<text x="230.2" y="123">33</text>
<text x="230.2" y="125.6">34</text>
<text x="67.1" y="128.8" transform="rotate(-90 67.1 128.8)">2</text>
<text x="73.2" y="131.9">1</text>
<text x="189.6" y="129">!PANEL_I_EN</text>
<text x="195.5" y="126.5">!DONE</text>
<text x="202.2" y="128.1">27</text>
<text x="202.2" y="130.6">28</text>
<text x="230.2" y="128.1">37</text>
<text x="230.2" y="130.6">38</text>
<text x="233.2" y="126.5">SWDIO</text>
<text x="233.2" y="129">SWCLK</text>
<text x="10.4" y="135.7">C</text>
<text x="67.1" y="136.5" transform="rotate(-90 67.1 136.5)">3</text>
<text x="75.7" y="132.8">!PANEL_I_EN</text>
<text x="120.2" y="135.3">PANEL_V_SENSE</text>
<text x="214.4" y="135.7" transform="rotate(-90 214.4 135.7)">23</text>
<text x="216.9" y="135.7" transform="rotate(-90 216.9 135.7)">35</text>
<text x="222" y="135.2" transform="rotate(-90 222 135.2)">8</text>
<text x="286.2" y="135.7">C</text>
<text x="45.9" y="143">PANEL_I_SENSE+</text>
<text x="63" y="142.1">4</text>
<text x="67.1" y="139.6" transform="rotate(-90 67.1 139.6)">3</text>
<text x="46.4" y="148">PANEL_I_SENSE-</text>
<text x="63" y="147.2">5</text>
<text x="72.1" y="149.8" transform="rotate(-90 72.1 149.8)">1</text>
<text x="75.7" y="144.6">6</text>
<text x="78.3" y="145.5">PANEL_I_SENSE</text>
<text x="67.1" y="151.1" transform="rotate(-90 67.1 151.1)">2</text>
<text x="128.1" y="150.6">BATT+</text>
<text x="219.5" y="155.5" transform="rotate(-90 219.5 155.5)">1</text>
<text x="128.5" y="158.2">BATT-</text>
<text x="215.4" y="161.1">2</text>
<text x="223" y="161.1">3</text>
<text x="145.6" y="164.6">BATT_I_SENSE-</text>
<text x="199.5" y="164.9">1</text>
<text x="199.5" y="167.5">2</text>
<text x="230.9" y="164.4" transform="rotate(-90 230.9 164.4)">1</text>
<text x="252.2" y="162">I2C_SCL</text>
<text x="68.3" y="172" transform="rotate(-90 68.3 172)">2</text>
<text x="132.2" y="173.8">1</text>
<text x="145.6" y="169.6">BATT_I_SENSE+</text>
<text x="199.5" y="170">3</text>
<text x="234.5" y="170">3</text>
<text x="252.2" y="170.9">I2C_SDA</text>
<text x="68.3" y="179.6" transform="rotate(-90 68.3 179.6)">3</text>
<text x="74.4" y="175.1">1</text>
<text x="77" y="176">!BATT_I_EN</text>
<text x="132.2" y="176.4">2</text>
<text x="145.6" y="174.7">BATT+</text>
<text x="10.4" y="185.7">D</text>
<text x="64.3" y="185.3">4</text>
<text x="68.3" y="182.8" transform="rotate(-90 68.3 182.8)">3</text>
<text x="107.8" y="181.1">BATT+</text>
<text x="286.2" y="185.7">D</text>
<text x="48.5" y="186.1">BATT_I_SENSE+</text>
<text x="48.9" y="191.2">BATT_I_SENSE-</text>
<text x="64.3" y="190.3">5</text>
<text x="77" y="187.8">6</text>
<text x="79.5" y="188.7">BATT_I_SENSE</text>
<text x="120.2" y="191.2">BATT_V_SENSE</text>
<text x="68.3" y="194.2" transform="rotate(-90 68.3 194.2)">2</text>
<text x="73.4" y="193" transform="rotate(-90 73.4 193)">1</text>
<text x="35" y="210.1">1</text>
<text x="85" y="210.1">2</text>
<text x="135" y="210.1">3</text>
<text x="185" y="210.1">4</text>
<text x="235" y="210.1">5</text>
<text x="285" y="210.1">6</text>
</g>
<g font-size="1.8" fill="#0000c2">
<text x="16.5" y="15.1">Step down charging</text>
<text x="134.6" y="16.3">Cell protection</text>
<text x="186.7" y="16.3">Microcontroller</text>
<text x="188" y="22.7">MCU decoupling</text>
<text x="234.9" y="20.2">Pullup/ pulldowns</text>
<text x="188" y="45.6">LP MCU</text>
<text x="251.5" y="60.8">Board connectors</text>
<text x="20.3" y="81.1">MPPT input voltage regulation</text>
<text x="68.6" y="81.1">Analog voltage filtering</text>
<text x="119.4" y="81.1">MCU supply LDO</text>
<text x="251.5" y="104">Reset switch</text>
<text x="27.9" y="119.2">V/I sensing</text>
<text x="120.6" y="138.3">Panel_V = 5.85 * V_sense</text>
<text x="124.5" y="145.9">Li-Ion cell</text>
<text x="188" y="145.9">I2C level shifting</text>
<text x="76.2" y="153.5">Panel_I = 0.1[A/V]* V_sense</text>
<text x="78.7" y="156.5">Full scale: [0-330]mA</text>
<text x="78.7" y="158.6">With 0.1 Ohm shunt</text>
<text x="77.5" y="196.7">Panel_I = 0.1[A/V]* V_sense</text>
<text x="120.6" y="194.1">Batt_V = 1.30 * V_sense</text>
<text x="80" y="199.7">Full scale: [0-330]mA</text>
<text x="80" y="201.8">With 0.1 Ohm shunt</text>
</g>
<g font-size="1.8" fill="#008484">
<text x="144.9" y="22.5">R9</text>
<text x="164" y="22">U3</text>
<text x="30.5" y="28.6">0.1</text>
<text x="30.6" y="26.3">R1</text>
<text x="61.6" y="27.4">Si2301</text>
<text x="72.6" y="27.4">Q1</text>
<text x="77.6" y="24.8">D1</text>
<text x="77.8" y="27.3">B5819W</text>
<text x="88.2" y="28.6">100u</text>
<text x="89.2" y="26">L1</text>
<text x="99.1" y="28.6">0.1</text>
<text x="99.2" y="26.3">R2</text>
<text x="144.6" y="24.8">100</text>
<text x="151.2" y="28.8">C16</text>
<text x="158.5" y="27.4">VCC</text>
<text x="162.7" y="24.3">DW01</text>
<text x="189.8" y="26.9">+3.3V</text>
<text x="208.9" y="26.9">+3.3V</text>
<text x="254.6" y="24.3">+3.3V</text>
<text x="262.2" y="24.3">+3.3V</text>
<text x="40.6" y="32.6">C3</text>
<text x="40.8" y="34.9">10u</text>
<text x="49.5" y="32.6">C4</text>
<text x="49.8" y="34.9">100n</text>
<text x="59.9" y="35.1">C9</text>
<text x="84.5" y="33.9">D2</text>
<text x="151.4" y="31.1">100n</text>
<text x="158.5" y="32.5">GND</text>
<text x="163.2" y="35.9" transform="rotate(-90 163.2 35.9)">OD</text>
<text x="168.3" y="35.9" transform="rotate(-90 168.3 35.9)">OC</text>
<text x="169.2" y="31.2">CS</text>
<text x="194.3" y="32.6">C5</text>
<text x="194.4" y="34.9">10u</text>
<text x="204.5" y="32.6">C6</text>
<text x="204.7" y="34.9">100n</text>
<text x="213.4" y="32.6">C7</text>
<text x="213.6" y="34.9">100n</text>
<text x="222.2" y="32.6">C8</text>
<text x="222.5" y="34.9">100n</text>
<text x="240.5" y="32.6">R14</text>
<text x="240.5" y="34.9">10K</text>
<text x="248.2" y="32.6">R15</text>
<text x="248.2" y="34.9">10K</text>
<text x="258.3" y="30.1">R16</text>
<text x="258.3" y="32.4">10K</text>
<text x="265.9" y="30.1">R17</text>
<text x="265.9" y="32.4">10K</text>
<text x="36.3" y="40.7">GND</text>
<text x="45.2" y="40.7">GND</text>
<text x="58.9" y="37.6">100n</text>
<text x="84.7" y="36.2">B5819W</text>
<text x="115.6" y="37.7">C10</text>
<text x="115.7" y="40">10u</text>
<text x="123.2" y="40">1u</text>
<text x="123.3" y="37.7">C11</text>
<text x="158.5" y="36.3">TD</text>
<text x="177" y="41.5">R10</text>
<text x="189.9" y="40.7">GND</text>
<text x="209" y="40.7">GND</text>
<text x="236.9" y="40.7">GND</text>
<text x="244.6" y="40.7">GND</text>
<text x="59.4" y="46.4">VCC</text>
<text x="65.4" y="44.3" transform="rotate(-90 65.4 44.3)">VG</text>
<text x="70.5" y="45.5" transform="rotate(-90 70.5 45.5)">DRV</text>
<text x="71.6" y="46.4">CSP</text>
<text x="80.7" y="42">GND</text>
<text x="111.2" y="45.8">GND</text>
<text x="118.8" y="45.8">GND</text>
<text x="177" y="43.8">2K</text>
<text x="29.6" y="51.7">SC1</text>
<text x="30" y="54">Solar_Cells</text>
<text x="59.4" y="50.3">!CHRG</text>
<text x="59.4" y="52.8">!DONE</text>
<text x="71.6" y="50.3">BAT</text>
<text x="158.5" y="52.8">S1</text>
<text x="163.2" y="51.7" transform="rotate(-90 163.2 51.7)">G1</text>
<text x="168.3" y="51.7" transform="rotate(-90 168.3 51.7)">G2</text>
<text x="169.5" y="52.8">S2</text>
<text x="212.7" y="51">+3.3V</text>
<text x="219.7" y="51">+3.3VA</text>
<text x="59.4" y="56.6">MPPT</text>
<text x="67.9" y="57.5" transform="rotate(-90 67.9 57.5)">GND</text>
<text x="71.1" y="54.1">COM</text>
<text x="85.5" y="56.8">R4</text>
<text x="85.7" y="59.1">120</text>
<text x="158.5" y="55.3">S1</text>
<text x="163.2" y="57.5" transform="rotate(-90 163.2 57.5)">D12</text>
<text x="168.3" y="57.5" transform="rotate(-90 168.3 57.5)">D12</text>
<text x="169.5" y="55.3">S2</text>
<text x="24.8" y="64.9">GND</text>
<text x="58.6" y="60.5">U2</text>
<text x="71.7" y="60.5">CN3791</text>
<text x="86.4" y="61.8">C14</text>
<text x="86.6" y="64.1">220n</text>
<text x="152.9" y="63">FS8205A</text>
<text x="156.4" y="60.5">U5</text>
<text x="173.4" y="64.9">GND</text>
<text x="205" y="65.5">BOOT0</text>
<text x="205" y="60.4">NRST</text>
<text x="215.3" y="61.5" transform="rotate(-90 215.3 61.5)">VDD</text>
<text x="217.8" y="61.5" transform="rotate(-90 217.8 61.5)">VDD</text>
<text x="220.3" y="61.5" transform="rotate(-90 220.3 61.5)">VDD</text>
<text x="222.9" y="62.8" transform="rotate(-90 222.9 62.8)">VDDA</text>
<text x="254.3" y="65.5">J1</text>
<text x="65.5" y="66.1">GND</text>
<text x="82" y="69.9">GND</text>
<text x="198.2" y="72">C15</text>
<text x="205" y="70.6">VLCD</text>
<text x="254.2" y="68.1">USART1_conn</text>
<text x="198.1" y="74.3">1u</text>
<text x="205" y="75.7">PH0</text>
<text x="254.3" y="75.7">J3</text>
<text x="193.8" y="80.1">GND</text>
<text x="205" y="83.3">PC13</text>
<text x="205" y="78.2">PH1</text>
<text x="254.3" y="78.2">SWD_Conn</text>
<text x="268.6" y="78.9">+3.3V</text>
<text x="34.7" y="88.5">R3</text>
<text x="152.6" y="89.2">U1</text>
<text x="205" y="85.8">PC14</text>
<text x="205" y="88.4">PC15</text>
<text x="27.7" y="94.9">RV1</text>
<text x="34.9" y="90.8">150K</text>
<text x="75.5" y="94.2">+3.3V</text>
<text x="84.2" y="94.8">100 @ 100Mhz</text>
<text x="84.7" y="92.5">FB2</text>
<text x="101.5" y="94.2">+3.3VA</text>
<text x="127.3" y="92.3">100 @ 100Mhz</text>
<text x="131.7" y="90">FB1</text>
<text x="147.4" y="91.6">HT7533-SOT89</text>
<text x="149.1" y="96">VIN</text>
<text x="153.3" y="96">VOUT</text>
<text x="163.1" y="91.6">+3.3V</text>
<text x="205" y="93.4">PB0</text>
<text x="205" y="96">PB1</text>
<text x="225.9" y="93.4">PA0</text>
<text x="225.9" y="96">PA1</text>
<text x="26.9" y="97.2">100k</text>
<text x="34.7" y="101.2">R5</text>
<text x="50.2" y="101.2">JP1</text>
<text x="92.8" y="99.9">C12</text>
<text x="101.7" y="99.9">C13</text>
<text x="142.2" y="98.7">C1</text>
<text x="142.4" y="101">10u</text>
<text x="154.3" y="99.9" transform="rotate(-90 154.3 99.9)">GND</text>
<text x="167.6" y="98.7">C2</text>
<text x="167.8" y="101">10u</text>
<text x="205" y="98.5">PB2</text>
<text x="205" y="101.1">PB3</text>
<text x="225.9" y="98.5">PA2</text>
<text x="225.9" y="101.1">PA3</text>
<text x="268.7" y="96.6">GND</text>
<text x="34.8" y="103.5">15K</text>
<text x="50" y="107.6">R6</text>
<text x="50" y="103.5">DAC_en</text>
<text x="92.7" y="102.2">1u</text>
<text x="101.9" y="102.2">100n</text>
<text x="137.9" y="106.8">GND</text>
<text x="163.3" y="106.8">GND</text>
<text x="205" y="103.6">PB4</text>
<text x="205" y="106.1">PB5</text>
<text x="225.9" y="103.6">PA4</text>
<text x="225.9" y="106.1">PA5</text>
<text x="31.2" y="109.3">GND</text>
<text x="50" y="109.9">50K</text>
<text x="88.3" y="108">GND</text>
<text x="97.2" y="108">GND</text>
<text x="151.8" y="108">GND</text>
<text x="205" y="108.7">PB6</text>
<text x="205" y="111.2">PB7</text>
<text x="205" y="113.8">PB8</text>
<text x="225.9" y="108.7">PA6</text>
<text x="225.9" y="111.2">PA7</text>
<text x="225.9" y="113.8">PA8</text>
<text x="263" y="111.4">RST_SW</text>
<text x="264.8" y="109.1">SW1</text>
<text x="205" y="118.8">PB10</text>
<text x="205" y="116.3">PB9</text>
<text x="224.9" y="118.8">PA10</text>
<text x="225.9" y="116.3">PA9</text>
<text x="263" y="119">C18</text>
<text x="64.7" y="123.4">+3.3VA</text>
<text x="205" y="121.4">PB11</text>
<text x="205" y="123.9">PB12</text>
<text x="224.9" y="121.4">PA11</text>
<text x="224.9" y="123.9">PA12</text>
<text x="263.1" y="121.3">100n</text>
<text x="68.7" y="128.9">Si2301</text>
<text x="116" y="130.4">R7</text>
<text x="205" y="126.5">PB13</text>
<text x="205" y="129">PB14</text>
<text x="205" y="131.5">PB15</text>
<text x="224.9" y="126.5">PA13</text>
<text x="224.9" y="129">PA14</text>
<text x="224.9" y="131.5">PA15</text>
<text x="258.5" y="127.1">GND</text>
<text x="270" y="127.1">GND</text>
<text x="69.9" y="136.5">Q2</text>
<text x="116.2" y="132.7">330K</text>
<text x="203.4" y="136.7">U4</text>
<text x="215.3" y="132.9" transform="rotate(-90 215.3 132.9)">VSS</text>
<text x="217.8" y="132.9" transform="rotate(-90 217.8 132.9)">VSS</text>
<text x="220.3" y="132.9" transform="rotate(-90 220.3 132.9)">VSS</text>
<text x="222.9" y="132.9" transform="rotate(-90 222.9 132.9)">VSSA</text>
<text x="225.4" y="136.7">STM32L151C8Tx</text>
<text x="40.7" y="143.1">C17</text>
<text x="64.9" y="143">+</text>
<text x="75.2" y="141.7">U6</text>
<text x="116" y="138">R8</text>
<text x="116.1" y="140.3">68K</text>
<text x="216.6" y="141.1">GND</text>
<text x="40.9" y="145.4">100n</text>
<text x="67.9" y="148.6" transform="rotate(-90 67.9 148.6)">GND V+</text>
<text x="75.4" y="149.4">INA199A2</text>
<text x="112.5" y="146.1">GND</text>
<text x="36.3" y="151.2">GND</text>
<text x="137.7" y="153.3">BT1</text>
<text x="138.2" y="155.6">Battery_Cell</text>
<text x="236.7" y="155.8">R18</text>
<text x="236.8" y="150.1">+3.3V</text>
<text x="244.3" y="155.8">R19</text>
<text x="65.5" y="157.6">GND GND</text>
<text x="213.5" y="158.3">Q4</text>
<text x="223" y="158.3">2N7002</text>
<text x="236.7" y="158.1">10K</text>
<text x="244.3" y="158.1">10K</text>
<text x="66" y="166.6">+3.3VA</text>
<text x="189.3" y="167.8">I2C_out</text>
<text x="234.4" y="167.1">2N7002</text>
<text x="70" y="172.1">Si2301</text>
<text x="130.4" y="172.5">OUT</text>
<text x="131.3" y="170.2">J2</text>
<text x="138.1" y="169.8">R11</text>
<text x="138.5" y="172.1">0.1</text>
<text x="194" y="170.1">J4</text>
<text x="233.8" y="173.5">Q5</text>
<text x="71.1" y="179.7">Q3</text>
<text x="76.4" y="184.9">U7</text>
<text x="132.8" y="181.7">GND</text>
<text x="42" y="186.3">C19</text>
<text x="42.2" y="188.6">100n</text>
<text x="66.2" y="186.1">+</text>
<text x="69.2" y="191.7" transform="rotate(-90 69.2 191.7)">GND V+</text>
<text x="116.1" y="186.3">R12</text>
<text x="116.2" y="188.6">100K</text>
<text x="37.5" y="194.4">GND</text>
<text x="76.6" y="192.5">INA199A2</text>
<text x="116.1" y="193.9">R13</text>
<text x="116.2" y="196.2">330K</text>
<text x="66.8" y="200.8">GND GND</text>
<text x="112.5" y="202">GND</text>
</g>
<g font-size="1.8" fill="#008400">
<text x="219.5" y="135.7" transform="rotate(-90 219.5 135.7)">47</text>
<text x="210.8" y="153.5">I2C_out_level</text>
</g>
<g font-size="1.8">
<text x="214.6" y="167.5">I2C_SDA_OUT</text>
<text x="214.6" y="170">I2C_SCL_OUT 2</text>
</g>
<g font-size=".7" fill="#008484">
<text x="72.6" y="146" transform="rotate(-90 72.6 146)">REF</text>
<text x="73.9" y="189.2" transform="rotate(-90 73.9 189.2)">REF</text>
</g>
</svg>
